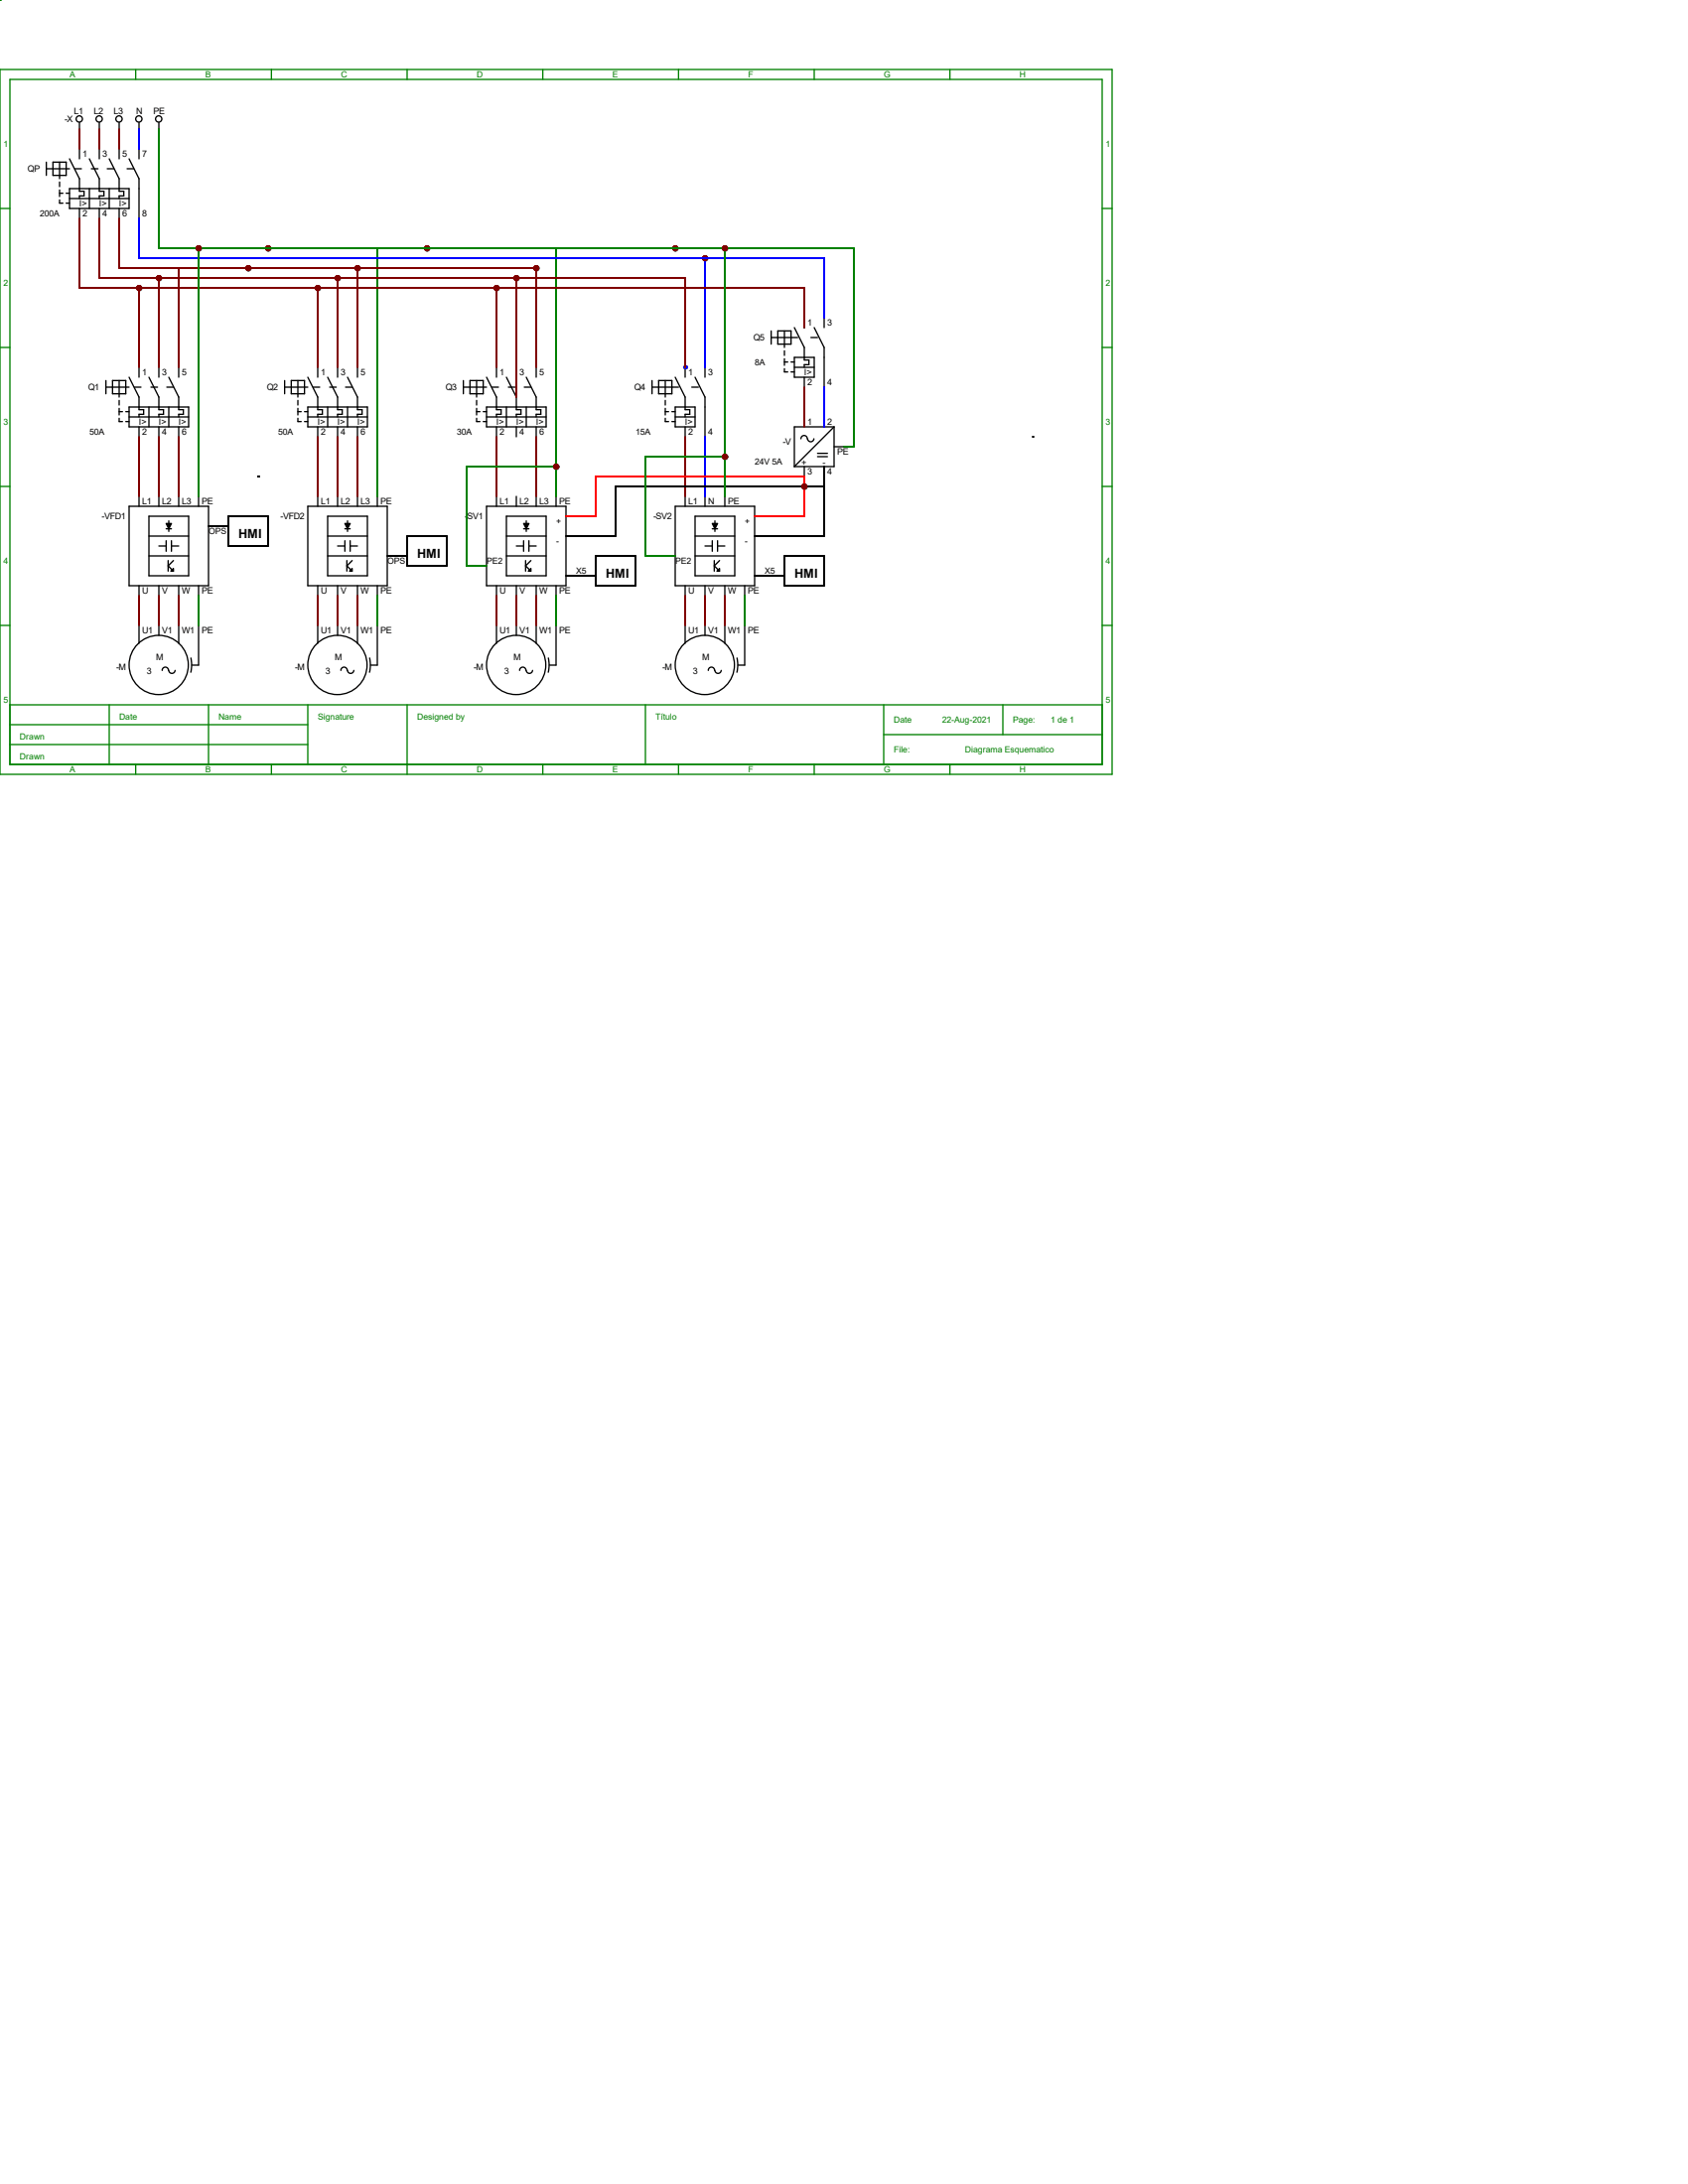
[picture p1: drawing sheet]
<svg xmlns="http://www.w3.org/2000/svg" width="216mm" height="279mm" viewBox="0 0 216 279" stroke-linecap="round" stroke-linejoin="round" font-family="sans-serif">
<g fill="none" stroke="#008000" stroke-width=".17">
<path d="M0 8.9h142.2v90.2h-142.2zM1.3 10.2h139.7v87.6h-139.7zM17.4 8.9v1.3M34.7 8.9v1.3M52.1 8.9v1.3M69.4 8.9v1.3M86.8 8.9v1.3M104.1 8.9v1.3M121.5 8.9v1.3M0 26.7h1.3M141 26.7h1.2M0 44.4h1.3"/>
<path d="M141 44.4h1.2M0 62.2h1.3M141 62.2h1.2M0 80h1.3M1.3 90.2h139.7M1.3 92.7h38.1M1.3 95.2h38.1M14 90.2v7.6M17.4 97.8v1.3M26.7 90.2v7.6M34.7 97.8v1.3M39.4 90.2v7.6"/>
<path d="M52.1 90.2v8.9M69.4 97.8v1.3M82.5 90.2v7.6M86.8 97.8v1.3M104.1 97.8v1.3M113 94h28M113 90.2v7.6M121.5 97.8v1.3M128.3 90.2v3.8M141 80h1.2"/>
</g>
<g fill="none" stroke="#000" stroke-width=".17">
<path d="M10.2 15.7v.8M10.2 19v1.3M12.7 15.7v.8M12.7 19v1.3M15.2 15.7v.8M15.2 19v1.3M17.8 15.7v.8M17.8 19v1.3M20.3 15.7v.8M5.9 20.7v1.7M5.9 21.6h3M6.8 20.7h1.7v1.7h-1.7z"/>
<path d="M7.6 20.7v2.2M7.6 23.3v.6M7.6 24.3v.8M7.6 25.6v.4h.4M7.6 24.7h.4M8.5 24.7h.4M8.5 26h.4M8.9 20.3l1.3 2.6v1.6h.6v.6h-.6v.3M8.9 24.1h7.6v2.6h-7.6zM8.9 25.4h7.6M9.6 21.6h.8M10.2 26.7v1.2"/>
<path d="M11.4 20.3l1.3 2.6v1.6h.6v.6h-.6v.3M11.4 24.1v2.6M11.7 21.6h.8M12.7 26.7v1.2M13.7 21.6h.9M14 20.3l1.2 2.6v1.6h.6v.6h-.6v.3M14 24.1v2.6M15.2 26.7v1.2M16.3 21.6h.8M16.5 20.3l1.3 2.6v5"/>
<circle cx="10.1" cy="15.2" r=".4"/>
<circle cx="12.7" cy="15.2" r=".4"/>
<circle cx="15.2" cy="15.2" r=".4"/>
<circle cx="17.8" cy="15.2" r=".4"/>
<circle cx="20.3" cy="15.2" r=".4"/>
</g>
<g fill="#f00" stroke="#800000" stroke-width=".17">
<circle cx="17.8" cy="36.9" r=".28"/>
<circle cx="20.3" cy="35.6" r=".28"/>
<circle cx="31.8" cy="34.3" r=".28"/>
<circle cx="40.7" cy="36.9" r=".28"/>
<circle cx="43.2" cy="35.6" r=".28"/>
<circle cx="45.7" cy="34.3" r=".28"/>
</g>
<g fill="none" stroke="#000" stroke-width=".17">
<path d="M13.5 48.7v1.7M13.5 49.5h3M14.4 48.7h1.7v1.7h-1.7zM15.2 48.7v2.1M15.2 51.2v.6M15.2 52.2v.9M15.2 53.5v.4h.5M15.2 52.7h.5M16.1 52.7h.4M16.1 53.9h.4M16.5 48.3l1.3 2.5v1.6h.6v.6h-.6v.3M16.5 52.1h7.6v2.5h-7.6z"/>
<path d="M16.5 53.3h7.6M17.2 49.5h.8M17.8 47v1.3M17.8 54.6v1.3M19 48.3l1.3 2.5v1.6h.6v.6h-.6v.3M19 52.1v2.5M19.3 49.5h.9M20.3 47v1.3M20.3 54.6v1.3M21.3 49.5h.9M21.6 48.3l1.3 2.5v1.6h.6v.6h-.6v.3M21.6 52.1v2.5"/>
<path d="M22.9 47v1.3M22.9 54.6v1.3M36.4 49.5h3M36.4 48.7v1.7M37.3 48.7h1.6v1.7h-1.6zM38.1 52.7h.4M38.1 53.5v.4h.4M38.1 48.7v2.1M38.1 51.2v.6M38.1 52.2v.9M38.9 52.7h.5M38.9 53.9h.5"/>
<path d="M39.4 48.3l1.2 2.5v1.6h.6v.6h-.6v.3M39.4 52.1h7.6v2.5h-7.6zM39.4 53.3h7.6M40 49.5h.9M40.6 47v1.3M40.6 54.6v1.3M41.9 48.3l1.3 2.5v1.6h.6v.6h-.6v.3M41.9 52.1v2.5M42.2 49.5h.8M43.2 47v1.3M43.2 54.6v1.3M44.2 49.5h.8"/>
<path d="M44.4 48.3l1.3 2.5v1.6h.6v.6h-.6v.3M44.4 52.1v2.5M45.7 47v1.3M45.7 54.6v1.3M59.3 49.5h2.9M59.3 48.7v1.7M60.1 48.7h1.7v1.7h-1.7zM61 52.7h.4M61 53.5v.4h.4M61 48.7v2.1M61 51.2v.6M61 52.2v.9"/>
<path d="M61.8 52.7h.4M61.8 53.9h.4M62.2 48.3l1.3 2.5v1.6h.6v.6h-.6v.3M62.2 52.1h7.6v2.5h-7.6zM62.2 53.3h7.6M62.9 49.5h.9M63.5 47v1.3M63.5 54.6v1.3M64.8 48.3l1.2 2.5v1.6h.6v.6h-.6v.3M64.8 52.1v2.5M65 49.5h.9M66 47v1.3"/>
<path d="M66 54.6v1.3M67.1 49.5h.8M67.3 48.3l1.3 2.5v1.6h.6v.6h-.6v.3M67.3 52.1v2.5M68.6 47v1.3M68.6 54.6v1.3"/>
</g>
<g fill="#f00" stroke="#800000" stroke-width=".17">
<circle cx="63.5" cy="36.9" r=".28"/>
<circle cx="66.1" cy="35.6" r=".28"/>
<circle cx="68.6" cy="34.3" r=".28"/>
</g>
<g fill="none" stroke="#000" stroke-width=".17">
<path d="M83.4 48.7v1.7M83.4 49.5h3.4M84.2 48.7h1.7v1.7h-1.7zM85.1 48.7v2.1M85.1 51.2v.6M85.1 52.2v.9M85.1 53.5v.4h.4M85.1 52.7h.4M85.9 52.7h.5M85.9 53.9h.5M86.4 48.3l1.2 2.5v1.6h.6v.6h-.6v.3M86.4 52.1h2.5v2.5h-2.5z"/>
<path d="M86.4 53.3h2.5M87.6 47v1.3M87.6 54.6v1.3M88.5 49.5h.8M88.9 48.3l1.3 2.5v5.1M90.2 47v1.3M16.5 64.8h10.2v10.1h-10.2zM17.8 63.5v1.3M17.8 74.9v1.3M19 66h5.1v7.7h-5.1zM19 68.6h5.1M19 71.1h5.1"/>
<path d="M20.3 69.8h1M20.3 63.5v1.3M20.3 74.9v1.3M21.3 67.6h.6M21.3 69.2v1.3M21.5 71.7v1.4M21.6 66.6v1.4M21.9 69.8h1M21.9 69.2v1.3M22.2 71.7l-.7 .7 .7 .7M22.9 63.5v1.3M22.9 74.9v1.3"/>
<path d="M25.4 63.5v1.3M25.4 74.9v1.3M39.4 64.8h10.1v10.1h-10.1zM40.6 63.5v1.3M40.6 74.9v1.3M41.9 66h5.1v7.7h-5.1zM41.9 68.6h5.1M41.9 71.1h5.1M43.2 69.8h.9M43.2 63.5v1.3M43.2 74.9v1.3M44.1 67.6h.7"/>
<path d="M44.1 69.2v1.3M44.4 71.7v1.4M44.4 66.6v1.4M44.8 69.8h.9M44.8 69.2v1.3M45 71.7l-.6 .7 .6 .7M45.7 63.5v1.3M45.7 74.9v1.3M48.3 63.5v1.3M48.3 74.9v1.3M62.2 64.8h10.2v10.1h-10.2zM63.5 63.5v1.3"/>
<path d="M63.5 74.9v1.3M64.8 66h5v7.7h-5zM64.8 68.6h5M64.8 71.1h5M66 69.8h1M66 63.5v1.3M66 74.9v1.3M67 67.6h.6M67 69.2v1.3M67.2 71.7v1.4M67.3 66.6v1.4M67.6 69.8h1"/>
<path d="M67.6 69.2v1.3M67.9 71.7l-.7 .7 .7 .7M68.6 63.5v1.3M68.6 74.9v1.3M71.1 63.5v1.3M71.1 74.9v1.3M86.4 64.8h10.1v10.1h-10.1zM87.6 63.5v1.3M87.6 74.9v1.3M88.9 66h5.1v7.7h-5.1zM88.9 68.6h5.1M88.9 71.1h5.1"/>
<path d="M90.2 63.5v1.3M90.2 74.9v1.3M90.2 69.8h.9M91.1 67.6h.7M91.1 69.2v1.3M91.4 71.7v1.4M91.4 66.6v1.4M91.8 69.2v1.3M91.8 69.8h.9M92 71.7l-.6 .7 .6 .7M92.7 63.5v1.3M92.7 74.9v1.3"/>
<path d="M95.2 74.9v1.3"/>
</g>
<path d="M21.3 67h.6l-.3 .6zM21.8 73.1l.4-.4v.4zM44.1 67h.7l-.4 .6zM44.7 73.1l.3-.4v.4zM67 67h.6l-.3 .6zM67.6 73.1l.3-.4v.4zM91.1 67h.7l-.4 .6zM91.7 73.1l.3-.4v.4z" fill="#000" stroke="#000" stroke-width=".17"/>
<g fill="#f00" stroke="#800000" stroke-width=".17">
<circle cx="90.2" cy="33" r=".28"/>
<circle cx="34.3" cy="31.8" r=".28"/>
<circle cx="54.6" cy="31.8" r=".28"/>
<circle cx="86.4" cy="31.8" r=".28"/>
</g>
<g fill="none" stroke="#000" stroke-width=".17">
<path d="M98.6 42.3v1.7M98.6 43.2h3.4M99.5 42.3h1.7v1.7h-1.7zM100.3 42.3v2.1M100.3 44.9v.6M100.3 45.9v.8M100.3 47.2v.4h.5M100.3 46.3h.5M101.2 46.3h.4M101.2 47.6h.4M101.6 41.9l1.3 2.5v1.7h.6v.6h-.6v.3M101.6 45.7h2.5v2.6h-2.5z"/>
<path d="M101.6 47h2.5M102.9 40.6v1.3M102.9 48.3v1.2M102.9 53.3v1.3M102.9 59.7v1.3M103.3 56.1a.4 .4 0 0 0-.5-.4 .4 .4 0 0 0-.4 .4M103.7 43.2h.9M104.1 56.1a.4 .4 0 0 1-.4 .4 .4 .4 0 0 1-.4-.4M104.1 41.9l1.3 2.5v5.1M104.6 58h1.2M104.6 58.4h1.2M105.4 40.6v1.3"/>
<path d="M105.4 53.3v1.3M105.4 59.7v1.3M106.7 57.1h1.2M106.7 54.6h-5.1v5.1M106.7 54.6v5.1h-5.1M106.7 54.6l-5.1 5.1M17.8 80v2.3M20.3 80v1.3M21.5 85.8a.4 .4 0 0 0-.4-.5 .4 .4 0 0 0-.4 .5M22.4 85.8a.4 .4 0 0 1-.4 .3 .4 .4 0 0 1-.4-.3M22.9 80v2.3M24.4 84.2l.1 .9-.1 .9"/>
<path d="M25.4 80v5.1h-.8M40.6 80v2.3M43.2 80v1.3M44.4 85.8a.4 .4 0 0 0-.4-.5 .4 .4 0 0 0-.4 .5M45.3 85.8a.4 .4 0 0 1-.4 .3 .4 .4 0 0 1-.5-.3M45.7 80v2.3M47.3 84.2l.1 .9-.1 .9M48.3 80v5.1h-.9M63.5 80v2.3M66 80v1.3M67.3 85.8a.4 .4 0 0 0-.4-.5 .4 .4 0 0 0-.4 .5M68.1 85.8a.4 .4 0 0 1-.4 .3 .4 .4 0 0 1-.4-.3"/>
<path d="M68.6 80v2.3M70.1 84.2l.1 .9-.1 .9M71.1 80v5.1h-.8M87.6 80v2.3M90.2 80v1.3M91.4 85.8a.4 .4 0 0 0-.4-.5 .4 .4 0 0 0-.4 .5M92.2 85.8a.4 .4 0 0 1-.4 .3 .4 .4 0 0 1-.4-.3M92.7 80v2.3M94.3 84.2l.1 .9-.1 .9M95.2 80v5.1h-.8"/>
<circle cx="20.3" cy="85.1" r="3.8"/>
<circle cx="43.2" cy="85.1" r="3.8"/>
<circle cx="66" cy="85.1" r="3.8"/>
<circle cx="90.1" cy="85.1" r="3.8"/>
</g>
<path d="M132.1 55.9h.1M26.7 67.3h2.5M29.2 66h5.1v3.8h-5.1zM33 61h.1M49.5 71.1h2.6M52.1 68.6h5v3.8h-5zM72.4 73.7h3.8M76.2 71.1h5.1v3.8h-5.1zM96.5 73.7h3.8M100.3 71.1h5.1v3.8h-5.1z" fill="none" stroke="#000" stroke-width=".25"/>
<g fill="#f00" stroke="#800000" stroke-width=".25">
<circle cx="102.9" cy="62.3" r=".28"/>
<circle cx="25.4" cy="31.8" r=".28"/>
<circle cx="71.1" cy="59.7" r=".28"/>
<circle cx="92.7" cy="31.8" r=".28"/>
<circle cx="92.7" cy="58.4" r=".28"/>
<circle cx="17.8" cy="36.9" r=".28"/>
<circle cx="20.3" cy="35.6" r=".28"/>
<circle cx="31.8" cy="34.3" r=".28"/>
<circle cx="40.7" cy="36.9" r=".28"/>
<circle cx="43.2" cy="35.6" r=".28"/>
<circle cx="45.7" cy="34.3" r=".28"/>
<circle cx="63.5" cy="36.9" r=".28"/>
<circle cx="66.1" cy="35.6" r=".28"/>
<circle cx="68.6" cy="34.3" r=".28"/>
<circle cx="90.2" cy="33" r=".28"/>
<circle cx="34.3" cy="31.8" r=".28"/>
<circle cx="54.6" cy="31.8" r=".28"/>
<circle cx="86.4" cy="31.8" r=".28"/>
</g>
<circle cx="87.6" cy="47" r=".25" fill="#00f"/>
<g fill="#f00" stroke="#800000" stroke-width=".25">
<circle cx="102.9" cy="62.3" r=".28"/>
<circle cx="25.4" cy="31.8" r=".28"/>
<circle cx="71.1" cy="59.7" r=".28"/>
<circle cx="92.7" cy="31.8" r=".28"/>
<circle cx="92.7" cy="58.4" r=".28"/>
<circle cx="17.8" cy="36.9" r=".28"/>
<circle cx="20.3" cy="35.6" r=".28"/>
<circle cx="31.8" cy="34.3" r=".28"/>
<circle cx="40.7" cy="36.9" r=".28"/>
<circle cx="43.2" cy="35.6" r=".28"/>
<circle cx="45.7" cy="34.3" r=".28"/>
<circle cx="63.5" cy="36.9" r=".28"/>
<circle cx="66.1" cy="35.6" r=".28"/>
<circle cx="68.6" cy="34.3" r=".28"/>
<circle cx="90.2" cy="33" r=".28"/>
<circle cx="34.3" cy="31.8" r=".28"/>
<circle cx="54.6" cy="31.8" r=".28"/>
<circle cx="86.4" cy="31.8" r=".28"/>
</g>
<circle cx="87.6" cy="47" r=".25" fill="#00f"/>
<g fill="#f00" stroke="#800000" stroke-width=".25">
<circle cx="102.9" cy="62.3" r=".28"/>
<circle cx="25.4" cy="31.8" r=".28"/>
<circle cx="71.1" cy="59.7" r=".28"/>
<circle cx="92.7" cy="31.8" r=".28"/>
<circle cx="92.7" cy="58.4" r=".28"/>
</g>
<g fill="none" stroke="#800000" stroke-width=".25">
<path d="M10.2 16.5v2.5M12.7 16.5v2.5M15.2 16.5v2.5M10.2 27.9v8.9M12.7 27.9v7.7M15.2 27.9v6.4M17.8 36.8v10.2M20.3 35.6v11.4M22.9 34.3v12.7M40.6 36.8v10.2M43.2 35.6v11.4M45.7 34.3v12.7"/>
<path d="M63.5 36.8v10.2M66 35.6v15.2M68.6 34.3v12.7M17.8 55.9v7.6M20.3 55.9v7.6M22.9 55.9v7.6M40.6 55.9v7.6M43.2 55.9v7.6M45.7 55.9v7.6M63.5 55.9v7.6M68.6 55.9v7.6M87.6 55.9v7.6"/>
<path d="M17.8 76.2v3.8M20.3 76.2v3.8M22.9 76.2v3.8M40.6 76.2v3.8M43.2 76.2v3.8M45.7 76.2v3.8M63.5 76.2v3.8M66 76.2v3.8M68.6 76.2v3.8M87.6 76.2v3.8M90.2 76.2v3.8M92.7 76.2v3.8"/>
</g>
<path d="M17.8 16.5v2.5M17.8 27.9v5.1M90.2 33v14M90.2 55.9v7.6" fill="none" stroke="#00f" stroke-width=".25"/>
<path d="M0 0h.1M20.3 16.5v15.2M48.3 31.7v31.8M71.1 31.7v31.8M48.3 76.2v3.8M71.1 76.2v3.8M95.2 76.2v3.8" fill="none" stroke="#008000" stroke-width=".25"/>
<g fill="#800000" stroke="#800000" stroke-width=".25">
<circle cx="17.8" cy="36.9" r=".28"/>
<circle cx="20.3" cy="35.6" r=".28"/>
<circle cx="31.8" cy="34.3" r=".28"/>
<circle cx="40.7" cy="36.9" r=".28"/>
<circle cx="43.2" cy="35.6" r=".28"/>
<circle cx="45.7" cy="34.3" r=".28"/>
<circle cx="63.5" cy="36.9" r=".28"/>
<circle cx="66.1" cy="35.6" r=".28"/>
<circle cx="68.6" cy="34.3" r=".28"/>
<circle cx="90.2" cy="33" r=".28"/>
<circle cx="34.3" cy="31.8" r=".28"/>
<circle cx="54.6" cy="31.8" r=".28"/>
<circle cx="86.4" cy="31.8" r=".28"/>
</g>
<circle cx="87.6" cy="47" r=".25" fill="#00f"/>
<path d="M10.2 36.8h92.7v5.1M12.7 35.6h74.9v11.4M15.2 34.3h53.4M102.9 49.5v5.1" fill="none" stroke="#800000" stroke-width=".25"/>
<path d="M17.8 33h87.6v7.6M105.4 49.5v5.1" fill="none" stroke="#00f" stroke-width=".25"/>
<path d="M20.3 31.7h88.9v25.4h-1.3M25.4 31.7v31.8M92.7 31.7v31.8M71.1 59.7h-11.4v12.7h2.5M92.7 58.4h-10.2v12.7h3.9M25.4 76.2v3.8" fill="none" stroke="#008000" stroke-width=".25"/>
<path d="M72.4 66h3.8v-5h26.7v5h-6.4" fill="none" stroke="#f00" stroke-width=".25"/>
<path d="M105.4 59.7v8.9h-8.9M105.4 62.2h-26.7v6.4h-6.3" fill="none" stroke="#000" stroke-width=".25"/>
<g fill="#800000" stroke="#800000" stroke-width=".25">
<circle cx="102.9" cy="62.3" r=".28"/>
<circle cx="25.4" cy="31.8" r=".28"/>
<circle cx="71.1" cy="59.7" r=".28"/>
<circle cx="92.7" cy="31.8" r=".28"/>
<circle cx="92.7" cy="58.4" r=".28"/>
</g>
<g font-size="1.6">
<text x="30.5" y="68.8">HMI</text>
<text x="53.3" y="71.4">HMI</text>
<text x="77.5" y="73.9">HMI</text>
<text x="101.6" y="73.9">HMI</text>
</g>
<g font-size="1.1" fill="#008000">
<text x="8.9" y="9.9">A</text>
<text x="26.3" y="9.9">B</text>
<text x="43.6" y="9.9">C</text>
<text x="61" y="9.9">D</text>
<text x="78.3" y="9.9">E</text>
<text x="95.7" y="9.9">F</text>
<text x="113" y="9.9">G</text>
<text x="130.4" y="9.9">H</text>
<text x=".4" y="18.8">1</text>
<text x="141.4" y="18.8">1</text>
<text x=".4" y="36.6">2</text>
<text x="141.4" y="36.6">2</text>
<text x=".4" y="54.4">3</text>
<text x="141.4" y="54.4">3</text>
<text x=".4" y="72.2">4</text>
<text x="141.4" y="72.2">4</text>
<text x=".4" y="90">5</text>
<text x="141.4" y="90">5</text>
<text x="2.5" y="94.6">Drawn</text>
<text x="15.2" y="92.1">Date</text>
<text x="27.9" y="92.1">Name</text>
<text x="40.6" y="92.1">Signature</text>
<text x="53.3" y="92.1">Designed by</text>
<text x="83.8" y="92.1">Título</text>
<text x="114.3" y="92.5">Date</text>
<text x="120.5" y="92.5">22-Aug-2021</text>
<text x="129.6" y="92.5">Page:</text>
<text x="134.4" y="92.5">1 de 1</text>
<text x="2.5" y="97.2">Drawn</text>
<text x="8.9" y="98.8">A</text>
<text x="26.3" y="98.8">B</text>
<text x="43.6" y="98.8">C</text>
<text x="61" y="98.8">D</text>
<text x="78.3" y="98.8">E</text>
<text x="95.7" y="98.8">F</text>
<text x="113" y="98.8">G</text>
<text x="114.3" y="96.3">File:</text>
<text x="123.4" y="96.3">Diagrama Esquematico</text>
<text x="130.4" y="98.8">H</text>
</g>
<g font-size="1.1">
<text x="8.3" y="15.6">-X</text>
<text x="9.5" y="14.6">L1</text>
<text x="12" y="14.6">L2</text>
<text x="14.6" y="14.6">L3</text>
<text x="17.4" y="14.6">N</text>
<text x="19.6" y="14.6">PE</text>
<text x="3.5" y="21.9">QP</text>
<text x="10.6" y="20.1">1</text>
<text x="13.1" y="20.1">3</text>
<text x="15.7" y="20.1">5</text>
<text x="18.2" y="20.1">7</text>
<text x="5.1" y="27.7">200A</text>
<text x="10.2" y="26.4">I&gt;</text>
<text x="10.6" y="27.7">2</text>
<text x="12.7" y="26.4">I&gt;</text>
<text x="13.1" y="27.7">4</text>
<text x="15.2" y="26.4">I&gt;</text>
<text x="15.7" y="27.7">6</text>
<text x="18.2" y="27.7">8</text>
<text x="103.3" y="41.6">1</text>
<text x="105.8" y="41.6">3</text>
<text x="18.2" y="48">1</text>
<text x="20.7" y="48">3</text>
<text x="23.3" y="48">5</text>
<text x="41.1" y="48">1</text>
<text x="43.6" y="48">3</text>
<text x="46.1" y="48">5</text>
<text x="63.9" y="48">1</text>
<text x="66.5" y="48">3</text>
<text x="69" y="48">5</text>
<text x="88" y="48">1</text>
<text x="90.6" y="48">3</text>
<text x="96.4" y="43.5">Q5</text>
<text x="96.5" y="46.8">8A</text>
<text x="102.9" y="48">I&gt;</text>
<text x="11.3" y="49.9">Q1</text>
<text x="34.1" y="49.9">Q2</text>
<text x="57" y="49.9">Q3</text>
<text x="81.1" y="49.9">Q4</text>
<text x="103.3" y="49.3">2</text>
<text x="105.8" y="49.3">4</text>
<text x="11.4" y="55.7">50A</text>
<text x="17.8" y="54.3">I&gt;</text>
<text x="18.2" y="55.6">2</text>
<text x="20.3" y="54.3">I&gt;</text>
<text x="20.7" y="55.6">4</text>
<text x="22.9" y="54.3">I&gt;</text>
<text x="23.3" y="55.6">6</text>
<text x="35.6" y="55.7">50A</text>
<text x="40.6" y="54.3">I&gt;</text>
<text x="41.1" y="55.6">2</text>
<text x="43.2" y="54.3">I&gt;</text>
<text x="43.6" y="55.6">4</text>
<text x="45.7" y="54.3">I&gt;</text>
<text x="46.1" y="55.6">6</text>
<text x="58.4" y="55.7">30A</text>
<text x="63.5" y="54.3">I&gt;</text>
<text x="63.9" y="55.6">2</text>
<text x="66" y="54.3">I&gt;</text>
<text x="66.5" y="55.6">4</text>
<text x="68.6" y="54.3">I&gt;</text>
<text x="69" y="55.6">6</text>
<text x="81.3" y="55.7">15A</text>
<text x="87.6" y="54.3">I&gt;</text>
<text x="88" y="55.6">2</text>
<text x="90.6" y="55.6">4</text>
<text x="96.5" y="59.5">24V 5A</text>
<text x="100.1" y="56.9">-V</text>
<text x="102.5" y="59.5">+</text>
<text x="103.3" y="54.3">1</text>
<text x="105.2" y="59.5">-</text>
<text x="105.8" y="54.3">2</text>
<text x="107.1" y="58.1">PE</text>
<text x="18.2" y="64.5">L1</text>
<text x="20.7" y="64.5">L2</text>
<text x="23.3" y="64.5">L3</text>
<text x="25.8" y="64.5">PE</text>
<text x="41.1" y="64.5">L1</text>
<text x="43.6" y="64.5">L2</text>
<text x="46.1" y="64.5">L3</text>
<text x="48.7" y="64.5">PE</text>
<text x="63.9" y="64.5">L1</text>
<text x="66.5" y="64.5">L2</text>
<text x="69" y="64.5">L3</text>
<text x="71.5" y="64.5">PE</text>
<text x="88" y="64.5">L1</text>
<text x="90.6" y="64.5">N</text>
<text x="93.1" y="64.5">PE</text>
<text x="103.3" y="60.7">3</text>
<text x="105.8" y="60.7">4</text>
<text x="13" y="66.4">-VFD1</text>
<text x="26.7" y="68.4">OPS</text>
<text x="35.9" y="66.4">-VFD2</text>
<text x="59.5" y="66.4">-SV1</text>
<text x="71.1" y="67.1">+</text>
<text x="71.1" y="69.6">-</text>
<text x="83.6" y="66.4">-SV2</text>
<text x="95.3" y="67.1">+</text>
<text x="95.3" y="69.6">-</text>
<text x="18.2" y="75.9">U</text>
<text x="20.7" y="75.9">V</text>
<text x="23.3" y="75.9">W</text>
<text x="25.8" y="75.9">PE</text>
<text x="41.1" y="75.9">U</text>
<text x="43.6" y="75.9">V</text>
<text x="46.1" y="75.9">W</text>
<text x="48.7" y="75.9">PE</text>
<text x="49.5" y="72.2">OPS</text>
<text x="62.2" y="72.2">PE2</text>
<text x="63.9" y="75.9">U</text>
<text x="66.5" y="75.9">V</text>
<text x="69" y="75.9">W</text>
<text x="71.5" y="75.9">PE</text>
<text x="73.7" y="73.4">X5</text>
<text x="86.4" y="72.2">PE2</text>
<text x="88" y="75.9">U</text>
<text x="90.6" y="75.9">V</text>
<text x="93.1" y="75.9">W</text>
<text x="95.7" y="75.9">PE</text>
<text x="97.8" y="73.4">X5</text>
<text x="18.2" y="81">U1</text>
<text x="20.7" y="81">V1</text>
<text x="23.3" y="81">W1</text>
<text x="25.8" y="81">PE</text>
<text x="41.1" y="81">U1</text>
<text x="43.6" y="81">V1</text>
<text x="46.1" y="81">W1</text>
<text x="48.7" y="81">PE</text>
<text x="63.9" y="81">U1</text>
<text x="66.5" y="81">V1</text>
<text x="69" y="81">W1</text>
<text x="71.5" y="81">PE</text>
<text x="88" y="81">U1</text>
<text x="90.6" y="81">V1</text>
<text x="93.1" y="81">W1</text>
<text x="95.7" y="81">PE</text>
<text x="14.9" y="85.7">-M</text>
<text x="18.8" y="86.3">3</text>
<text x="20" y="84.4">M</text>
<text x="37.7" y="85.7">-M</text>
<text x="41.7" y="86.3">3</text>
<text x="42.8" y="84.4">M</text>
<text x="60.6" y="85.7">-M</text>
<text x="64.5" y="86.3">3</text>
<text x="65.7" y="84.4">M</text>
<text x="84.7" y="85.7">-M</text>
<text x="88.6" y="86.3">3</text>
<text x="89.8" y="84.4">M</text>
</g>
</svg>
